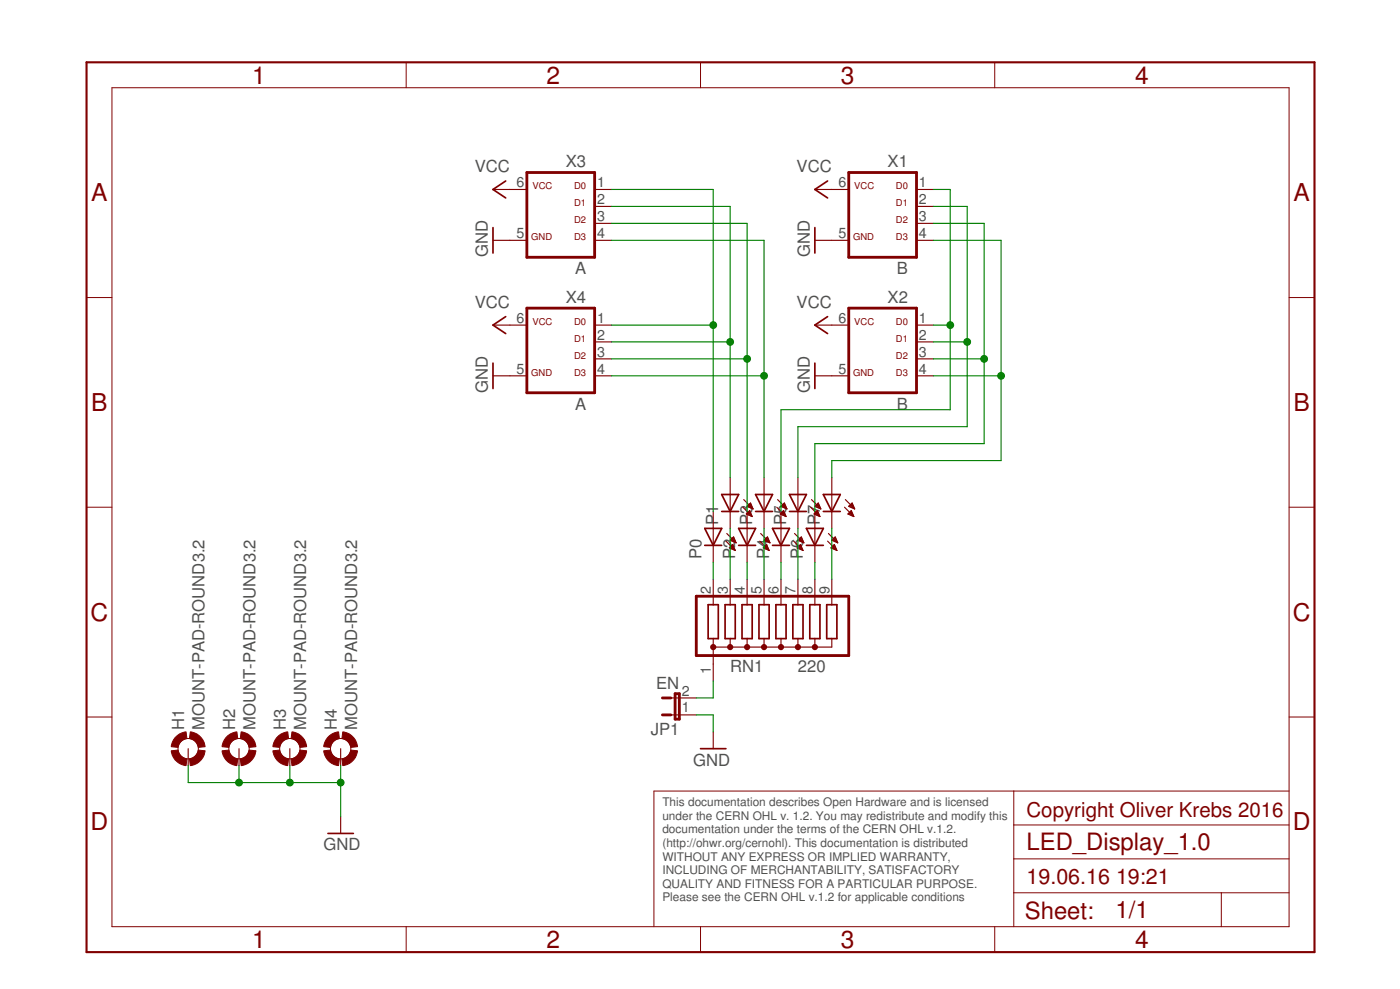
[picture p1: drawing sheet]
<svg xmlns="http://www.w3.org/2000/svg" width="210mm" height="148mm" viewBox="0 0 210 148" stroke-linecap="round" stroke-linejoin="round" font-family="sans-serif">
<g fill="none" stroke="#800000" stroke-width=".42">
<path d="M79 25.8h10.2v12.7h-10.2zM127.3 25.8h10.1v12.7h-10.1zM79 46.2h10.2v12.6h-10.2zM127.3 46.2h10.1v12.6h-10.1zM104.4 89.3h22.9v8.9h-22.9zM99.3 107.1h1.3M99.3 104.6h1.3M101.2 103.9h.7v3.8h-.7z"/>
<circle cx="106.9" cy="96.9" r=".25"/>
<circle cx="109.5" cy="96.9" r=".25"/>
<circle cx="112" cy="96.9" r=".25"/>
<circle cx="114.6" cy="96.9" r=".25"/>
<circle cx="117.1" cy="96.9" r=".25"/>
<circle cx="119.6" cy="96.9" r=".25"/>
<circle cx="122.2" cy="96.9" r=".25"/>
</g>
<g fill="none" stroke="#800000" stroke-width=".17">
<path d="M73.9 28.4h5.1M73.9 36h5.1M89.2 28.4h2.5M89.2 30.9h2.5M89.2 33.5h2.5M89.2 36h2.5M122.2 28.4h5.1M122.2 36h5.1M137.4 28.4h2.6M137.4 30.9h2.6M137.4 33.5h2.6M137.4 36h2.6"/>
<path d="M73.9 48.7h5.1M73.9 56.3h5.1M89.2 48.7h2.5M89.2 51.2h2.5M89.2 53.8h2.5M89.2 56.3h2.5M122.2 48.7h5.1M122.2 56.3h5.1M137.4 48.7h2.6M137.4 51.2h2.6M137.4 53.8h2.6M137.4 56.3h2.6"/>
<path d="M106.9 76.6v7.6M109 79.9l1.4 1.4M109.5 71.5v7.7M111.4 76l1.4 1.4M111.5 74.8l1.4 1.4M111.9 77l.5-.5 .4 .9zM112 77h.6M112 76.9h.6M112 76.6v7.6M112 75.8h.7M112.1 76.8h.4M112.2 75.7h.5"/>
<path d="M112.2 75.9h.6M112.2 77.2h.5M112.2 76.7h.3M112.3 75.6h.3M112.3 76.6h.1M112.4 75.5h.2M112.5 76.1h.3M112.5 77.3h.2M112.5 75.4l.4 .8-.9-.3zM112.8 76.2h.1M114 79.9l1.4 1.4M114.6 71.5v7.7"/>
<path d="M116.5 76l1.4 1.4M116.6 74.8l1.4 1.4M117 77l.5-.5 .4 .9zM117 77h.7M117.1 76.9h.5M117.1 76.6v7.6M117.1 75.8h.7M117.2 76.8h.4M117.2 75.7h.6M117.3 75.9h.6M117.3 77.2h.5M117.3 76.7h.2"/>
<path d="M117.4 75.6h.3M117.4 76.6h.1M117.5 75.5h.1M117.6 76.1h.3M117.6 77.3h.2M117.6 75.4l.4 .8-.9-.3zM117.9 76.2h.1M119.1 79.9l1.4 1.4M119.6 71.5v7.7M121.5 76l1.4 1.4M121.7 74.8l1.4 1.4M122 77l.6-.5 .3 .9z"/>
<path d="M122.1 77h.7M122.1 76.9h.6M122.2 76.6v7.6M122.2 75.8h.7M122.3 76.8h.4M122.3 75.7h.5M122.4 75.9h.5M122.4 76.7h.2M122.4 77.2h.4M122.4 75.6h.4M122.5 76.6h.1M122.6 75.5h.1"/>
<path d="M122.6 76.1h.4M122.7 77.3h.2M122.7 75.4l.4 .8-.9-.3zM122.9 76.2h.1M124.2 79.9l1.4 1.4M124.7 71.5v7.7M126.6 76l1.4 1.4M126.7 74.8l1.4 1.4M127.1 77l.5-.5 .4 .9zM127.2 77h.7M127.2 76.9h.6M127.3 75.8h.7"/>
<path d="M127.3 76.8h.5M127.4 75.7h.5M127.4 75.9h.6M127.4 76.7h.3M127.5 77.2h.4M127.5 75.6h.3M127.6 76.6h.1M127.6 75.5h.2M127.7 76.1h.4M127.7 77.3h.3M127.8 75.4l.3 .8-.8-.3zM128 76.2h.1"/>
<path d="M106.9 86.8v3.8M106.9 95.7v6.3M108.8 81.1l1.4 1.4M109.3 82.1l.6-.5 .3 .9zM109.4 82.1h.7M109.5 82h.5M109.5 86.8v3.8M109.5 95.7v1.2M109.5 80.9l.5-.5 .4 .9zM109.5 80.9h.7M109.6 81.9h.4M109.6 81h.6"/>
<path d="M109.6 80.8h.5M109.7 82.2h.4M109.7 81.7h.2M109.8 80.6h.3M109.8 81.6h.1M109.9 80.5h.1M109.9 81.1h.4M109.9 82.3h.3M110.2 81.3h.1M110.2 82.5h.1M112 86.8v3.8M112 95.7v1.2"/>
<path d="M113.9 81.1l1.4 1.4M114.4 82.1l.5-.5 .4 .9zM114.5 82.1h.6M114.5 82h.6M114.6 86.8v3.8M114.6 95.7v1.2M114.6 80.9l.5-.5 .3 .9zM114.6 80.9h.7M114.6 81.9h.5M114.7 81h.6M114.7 80.8h.5M114.7 82.2h.5"/>
<path d="M114.8 81.7h.2M114.8 80.6h.3M114.9 81.6h.1M115 80.5h.1M115 81.1h.4M115 82.3h.3M115.3 81.3h.1M115.3 82.5h.1M117.1 86.8v3.8M117.1 95.7v1.2M119 81.1l1.4 1.4M119.5 82.1l.5-.5 .4 .9z"/>
<path d="M119.5 82.1h.7M119.6 82h.6M119.6 86.8v3.8M119.6 95.7v1.2M119.6 80.9l.5-.5 .4 .9zM119.7 80.9h.6M119.7 81.9h.4M119.8 81h.6M119.8 80.8h.5M119.8 82.2h.5M119.8 81.7h.3M119.9 80.6h.3"/>
<path d="M120 81.6h.1M120 80.5h.2M120.1 81.1h.3M120.1 82.3h.2M120.4 81.3h.1M120.4 82.5h.1M122.2 86.8v3.8M122.2 95.7v1.2M124.1 81.1l1.4 1.4M124.6 82.1l.5-.5 .4 .9M124.6 82.1l.9 .4M124.6 82.1h.7"/>
<path d="M124.7 82h.6M124.7 95.7v1.2h-17.8M124.7 86.8v3.8M124.7 80.9l.5-.5 .4 .9zM124.8 80.9h.6M124.8 81.9h.4M124.9 81h.6M124.9 80.8h.5M124.9 82.2h.5M124.9 81.7h.3M125 80.6h.3M125.1 81.6h.1"/>
<path d="M125.1 80.5h.2M125.2 81.1h.3M125.2 82.3h.2M125.4 81.3h.2M125.5 82.5h.1M28.2 112.2v2.5M35.8 112.2v2.5M43.5 112.2v2.5M51.1 112.2v2.5M100.6 107.1h3.8M100.6 104.6h3.8M106.9 109.6v2.6"/>
<path d="M51.1 122.3v2.6"/>
</g>
<g fill="none" stroke="#800000" stroke-width=".25">
<path d="M73.9 34.1v3.8M75.8 27.1l-1.9 1.3 1.9 1.3M122.2 34.1v3.8M124.1 27.1l-1.9 1.3 1.9 1.3M73.9 54.4v3.8M75.8 47.4l-1.9 1.3 1.9 1.3M122.2 54.4v3.8M124.1 47.4l-1.9 1.3 1.9 1.3M105.7 79.2h2.5l-1.3 2.5zM108.2 76.6h2.5M108.2 74.1h2.5l-1.2 2.5zM110.7 79.2h2.6l-1.3 2.5z"/>
<path d="M113.3 74.1h2.5l-1.2 2.5zM113.3 76.6h2.5M115.8 79.2h2.6l-1.3 2.5zM118.4 74.1h2.5l-1.3 2.5zM118.4 76.6h2.5M120.9 79.2h2.5l-1.2 2.5zM123.4 76.6h2.6M123.4 74.1h2.6l-1.3 2.5zM105.7 81.7h2.5M106.2 90.6h1.5v5.1h-1.5zM108.7 90.6h1.5v5.1h-1.5zM110.7 81.7h2.6"/>
<path d="M111.3 90.6h1.5v5.1h-1.5zM113.8 90.6h1.5v5.1h-1.5zM115.8 81.7h2.6M116.3 90.6h1.6v5.1h-1.6zM118.9 90.6h1.5v5.1h-1.5zM120.9 81.7h2.5M121.4 90.6h1.5v5.1h-1.5zM124 90.6h1.5v5.1h-1.5zM105 112.2h3.8M49.2 124.9h3.8"/>
</g>
<g fill="none" stroke="#800000" stroke-width=".15">
<path d="M16.8 13.1h176.5v125.7h-176.5zM60.9 9.3v3.8M105 9.3v3.8M149.1 9.3v3.8M13 44.6h3.8M193.3 44.6h3.8M13 76h3.8M193.3 76h3.8M13 107.4h3.8M152 118.5v20.3M193.3 118.5h-95.3v20.3M193.3 107.4h3.8"/>
<path d="M60.9 138.8v3.8M105 138.8v3.8M149.1 138.8v3.8M152 133.8h41.3M152 128.7h41.3M152 123.6h41.3M183.1 133.8v5"/>
<circle cx="28.2" cy="112.2" r="1.52"/>
<circle cx="35.8" cy="112.2" r="1.52"/>
<circle cx="43.5" cy="112.2" r="1.52"/>
<circle cx="51.1" cy="112.2" r="1.52"/>
</g>
<path d="M13 9.3h184.1v133.3h-184.1z" fill="none" stroke="#800000" stroke-width=".32"/>
<g fill="#800000" stroke="#800000" stroke-width=".15">
<path d="M26.2 110.5a2.46 2.46 0 0 1 1.7-.9l.1 1a1.51 1.51 0 0 0-1.3 1.4l-1-.1 .1-.7z" fill-rule="evenodd"/>
<path d="M25.7 112.5l1-.1a1.51 1.51 0 0 0 1.3 1.3l-.1 1a2.52 2.52 0 0 1-2.2-2.2z" fill-rule="evenodd"/>
<path d="M28.4 113.7a1.57 1.57 0 0 0 1.3-1.3l1.1 .1a2.53 2.53 0 0 1-2.3 2.2z" fill-rule="evenodd"/>
<path d="M28.5 109.6a2.52 2.52 0 0 1 2.3 2.3l-1.1 .1a1.57 1.57 0 0 0-1.3-1.4z" fill-rule="evenodd"/>
<path d="M33.9 110.5a2.46 2.46 0 0 1 1.6-.9l.1 1a1.51 1.51 0 0 0-1.3 1.4l-1-.1 .1-.7z" fill-rule="evenodd"/>
<path d="M33.3 112.5l1-.1a1.51 1.51 0 0 0 1.3 1.3l-.1 1a2.48 2.48 0 0 1-2.2-2.2z" fill-rule="evenodd"/>
<path d="M36 113.7a1.57 1.57 0 0 0 1.4-1.3l1 .1a2.53 2.53 0 0 1-2.2 2.2z" fill-rule="evenodd"/>
<path d="M36.2 109.6a2.52 2.52 0 0 1 2.2 2.3l-1 .1a1.57 1.57 0 0 0-1.4-1.4z" fill-rule="evenodd"/>
<path d="M41.5 110.5a2.46 2.46 0 0 1 1.6-.9l.2 1a1.56 1.56 0 0 0-1.4 1.4l-1-.1 .2-.7z" fill-rule="evenodd"/>
<path d="M40.9 112.5l1-.1a1.56 1.56 0 0 0 1.4 1.3l-.2 1a2.48 2.48 0 0 1-2.2-2.2z" fill-rule="evenodd"/>
<path d="M43.6 113.7a1.57 1.57 0 0 0 1.4-1.3l1 .1a2.48 2.48 0 0 1-2.2 2.2z" fill-rule="evenodd"/>
<path d="M43.8 109.6a2.48 2.48 0 0 1 2.2 2.3l-1 .1a1.57 1.57 0 0 0-1.4-1.4z" fill-rule="evenodd"/>
<path d="M49.1 110.5a2.46 2.46 0 0 1 1.7-.9l.1 1a1.56 1.56 0 0 0-1.4 1.4l-1-.1 .2-.7z" fill-rule="evenodd"/>
<path d="M48.5 112.5l1-.1a1.56 1.56 0 0 0 1.4 1.3l-.1 1a2.48 2.48 0 0 1-2.3-2.2z" fill-rule="evenodd"/>
<path d="M51.3 113.7a1.57 1.57 0 0 0 1.3-1.3l1 .1a2.48 2.48 0 0 1-2.2 2.2z" fill-rule="evenodd"/>
<path d="M51.4 109.6a2.48 2.48 0 0 1 2.2 2.3l-1 .1a1.57 1.57 0 0 0-1.3-1.4z" fill-rule="evenodd"/>
</g>
<g fill="none" stroke="#008000" stroke-width=".17">
<path d="M91.7 28.4h15.2v48.2M91.7 30.9h17.8v40.6M91.7 36h22.9v35.5M91.7 33.5h20.3v43.1M140 28.4h2.5v33h-25.4v15.2M140 30.9h5v33h-25.4v7.6M140 36h10.1v33h-25.4v2.5M140 33.5h7.6v33h-25.4v10.1M91.7 48.7h15.2M91.7 51.2h17.8M91.7 56.3h22.9M91.7 53.8h20.3"/>
<path d="M140 48.7h2.5M140 51.2h5M140 56.3h10.1M140 53.8h7.6M109.5 79.2v7.6M114.6 79.2v7.6M119.6 79.2v7.6M124.7 79.2v7.6M106.9 84.2v2.6M112 84.2v2.6M117.1 84.2v2.6M122.2 84.2v2.6"/>
<path d="M28.2 114.7v2.5h22.9M35.8 114.7v2.5M43.5 114.7v2.5M51.1 114.7v7.6M104.4 107.1h2.5v2.5M106.9 102v2.6h-2.5"/>
</g>
<g fill="#008000" stroke="#008000" stroke-width=".15">
<circle cx="51.1" cy="117.2" r=".51"/>
<circle cx="43.5" cy="117.2" r=".51"/>
<circle cx="35.8" cy="117.2" r=".51"/>
<circle cx="142.5" cy="48.7" r=".51"/>
<circle cx="145" cy="51.2" r=".51"/>
<circle cx="150.1" cy="56.3" r=".51"/>
<circle cx="147.6" cy="53.8" r=".51"/>
<circle cx="106.9" cy="48.7" r=".51"/>
<circle cx="109.5" cy="51.2" r=".51"/>
<circle cx="114.6" cy="56.3" r=".51"/>
<circle cx="112" cy="53.8" r=".51"/>
</g>
<g font-size="3.7" fill="#800000">
<text x="37.8" y="12.5">1</text>
<text x="82" y="12.5">2</text>
<text x="126.1" y="12.5">3</text>
<text x="170.2" y="12.5">4</text>
<text x="13.7" y="30.1">A</text>
<text x="193.9" y="30.1">A</text>
<text x="13.7" y="61.6">B</text>
<text x="193.9" y="61.6">B</text>
<text x="13.5" y="93">C</text>
<text x="193.8" y="93">C</text>
<text x="13.5" y="124.4">D</text>
<text x="193.8" y="124.4">D</text>
<text x="37.8" y="142">1</text>
<text x="82" y="142">2</text>
<text x="126.1" y="142">3</text>
<text x="170.2" y="142">4</text>
</g>
<g font-size="3.6" fill="#800000">
<text x="153.9" y="127.4">LED_Display_1.0</text>
<text x="153.7" y="137.7">Sheet:</text>
<text x="167.2" y="137.6">1/1</text>
</g>
<g font-size="3.2" fill="#800000">
<text x="153.9" y="132.5">19.06.16</text>
<text x="167.3" y="132.5">19:21</text>
</g>
<text font-size="3.1" fill="#800000" x="153.9" y="122.3">Copyright Oliver Krebs 2016</text>
<g font-size="2.5" fill="#505050">
<text x="71.2" y="25.8">VCC</text>
<text x="84.8" y="25.1">X3</text>
<text x="119.4" y="25.8">VCC</text>
<text x="133.1" y="25.1">X1</text>
<text x="73.2" y="38.5" transform="rotate(-90 73.2 38.5)">GND</text>
<text x="86.2" y="41.1">A</text>
<text x="121.4" y="38.5" transform="rotate(-90 121.4 38.5)">GND</text>
<text x="134.5" y="41.1">B</text>
<text x="71.2" y="46.2">VCC</text>
<text x="84.8" y="45.4">X4</text>
<text x="119.4" y="46.2">VCC</text>
<text x="133.1" y="45.4">X2</text>
<text x="73.2" y="58.9" transform="rotate(-90 73.2 58.9)">GND</text>
<text x="121.4" y="58.9" transform="rotate(-90 121.4 58.9)">GND</text>
<text x="86.2" y="61.4">A</text>
<text x="134.5" y="61.4">B</text>
<text x="105.2" y="83.7" transform="rotate(-90 105.2 83.7)">P0</text>
<text x="107.7" y="78.7" transform="rotate(-90 107.7 78.7)">P1</text>
<text x="110.2" y="83.7" transform="rotate(-90 110.2 83.7)">P2</text>
<text x="112.8" y="78.7" transform="rotate(-90 112.8 78.7)">P3</text>
<text x="115.3" y="83.7" transform="rotate(-90 115.3 83.7)">P4</text>
<text x="117.9" y="78.7" transform="rotate(-90 117.9 78.7)">P5</text>
<text x="120.4" y="83.7" transform="rotate(-90 120.4 83.7)">P6</text>
<text x="122.9" y="78.7" transform="rotate(-90 122.9 78.7)">P7</text>
<text x="109.5" y="100.6">RN1</text>
<text x="119.6" y="100.6">220</text>
<text x="98.4" y="103.2">EN</text>
<text x="27.6" y="109.4" transform="rotate(-90 27.6 109.4)">H1</text>
<text x="30.7" y="109.4" transform="rotate(-90 30.7 109.4)">MOUNT-PAD-ROUND3.2</text>
<text x="35.2" y="109.4" transform="rotate(-90 35.2 109.4)">H2</text>
<text x="38.3" y="109.4" transform="rotate(-90 38.3 109.4)">MOUNT-PAD-ROUND3.2</text>
<text x="42.9" y="109.4" transform="rotate(-90 42.9 109.4)">H3</text>
<text x="45.9" y="109.4" transform="rotate(-90 45.9 109.4)">MOUNT-PAD-ROUND3.2</text>
<text x="50.5" y="109.4" transform="rotate(-90 50.5 109.4)">H4</text>
<text x="53.5" y="109.4" transform="rotate(-90 53.5 109.4)">MOUNT-PAD-ROUND3.2</text>
<text x="97.6" y="110.1">JP1</text>
<text x="103.9" y="114.7">GND</text>
<text x="48.5" y="127.4">GND</text>
</g>
<g font-size="2.1" fill="#505050">
<text x="77.5" y="28">6</text>
<text x="89.5" y="28">1</text>
<text x="125.7" y="28">6</text>
<text x="137.8" y="28">1</text>
<text x="77.5" y="35.6">5</text>
<text x="89.5" y="30.6">2</text>
<text x="89.5" y="33.1">3</text>
<text x="89.5" y="35.6">4</text>
<text x="125.7" y="35.6">5</text>
<text x="137.8" y="30.6">2</text>
<text x="137.8" y="33.1">3</text>
<text x="137.8" y="35.6">4</text>
<text x="77.5" y="48.3">6</text>
<text x="89.5" y="48.3">1</text>
<text x="89.5" y="50.9">2</text>
<text x="89.5" y="53.4">3</text>
<text x="125.7" y="48.3">6</text>
<text x="137.8" y="48.3">1</text>
<text x="137.8" y="50.9">2</text>
<text x="137.8" y="53.4">3</text>
<text x="77.5" y="56">5</text>
<text x="89.5" y="56">4</text>
<text x="125.7" y="56">5</text>
<text x="137.8" y="56">4</text>
<text x="106.6" y="89" transform="rotate(-90 106.6 89)">2</text>
<text x="109.1" y="89" transform="rotate(-90 109.1 89)">3</text>
<text x="111.7" y="89" transform="rotate(-90 111.7 89)">4</text>
<text x="114.2" y="89" transform="rotate(-90 114.2 89)">5</text>
<text x="116.7" y="89" transform="rotate(-90 116.7 89)">6</text>
<text x="119.3" y="89" transform="rotate(-90 119.3 89)">7</text>
<text x="121.8" y="89" transform="rotate(-90 121.8 89)">8</text>
<text x="124.4" y="89" transform="rotate(-90 124.4 89)">9</text>
<text x="106.6" y="101" transform="rotate(-90 106.6 101)">1</text>
<text x="102.2" y="106.7">1</text>
<text x="102.2" y="104.2">2</text>
</g>
<g font-size="1.8" fill="#505050">
<text x="99.3" y="120.8">This documentation describes Open Hardware and is licensed</text>
<text x="99.3" y="122.8">under the CERN OHL v. 1.2. You may redistribute and modify this</text>
<text x="99.3" y="124.9">documentation under the terms of the CERN OHL v.1.2.</text>
<text x="99.3" y="126.9">(http://ohwr.org/cernohl). This documentation is distributed</text>
<text x="99.3" y="128.9">WITHOUT ANY EXPRESS OR IMPLIED WARRANTY,</text>
<text x="99.3" y="131">INCLUDING OF MERCHANTABILITY, SATISFACTORY</text>
<text x="99.3" y="133">QUALITY AND FITNESS FOR A PARTICULAR PURPOSE.</text>
<text x="99.3" y="135">Please see the CERN OHL v.1.2 for applicable conditions</text>
</g>
<g font-size="1.4" fill="#800000">
<text x="79.8" y="28.4">VCC</text>
<text x="86.1" y="28.4">D0</text>
<text x="128.1" y="28.4">VCC</text>
<text x="134.3" y="28.4">D0</text>
<text x="79.7" y="36">GND</text>
<text x="86.1" y="33.5">D2</text>
<text x="86.1" y="36">D3</text>
<text x="86.1" y="30.9">D1</text>
<text x="127.9" y="36">GND</text>
<text x="134.3" y="33.5">D2</text>
<text x="134.3" y="36">D3</text>
<text x="134.3" y="30.9">D1</text>
<text x="79.8" y="48.7">VCC</text>
<text x="86.1" y="48.7">D0</text>
<text x="86.1" y="53.8">D2</text>
<text x="86.1" y="51.2">D1</text>
<text x="128.1" y="48.7">VCC</text>
<text x="134.3" y="48.7">D0</text>
<text x="134.3" y="53.8">D2</text>
<text x="134.3" y="51.2">D1</text>
<text x="79.7" y="56.3">GND</text>
<text x="86.1" y="56.3">D3</text>
<text x="127.9" y="56.3">GND</text>
<text x="134.3" y="56.3">D3</text>
</g>
</svg>
